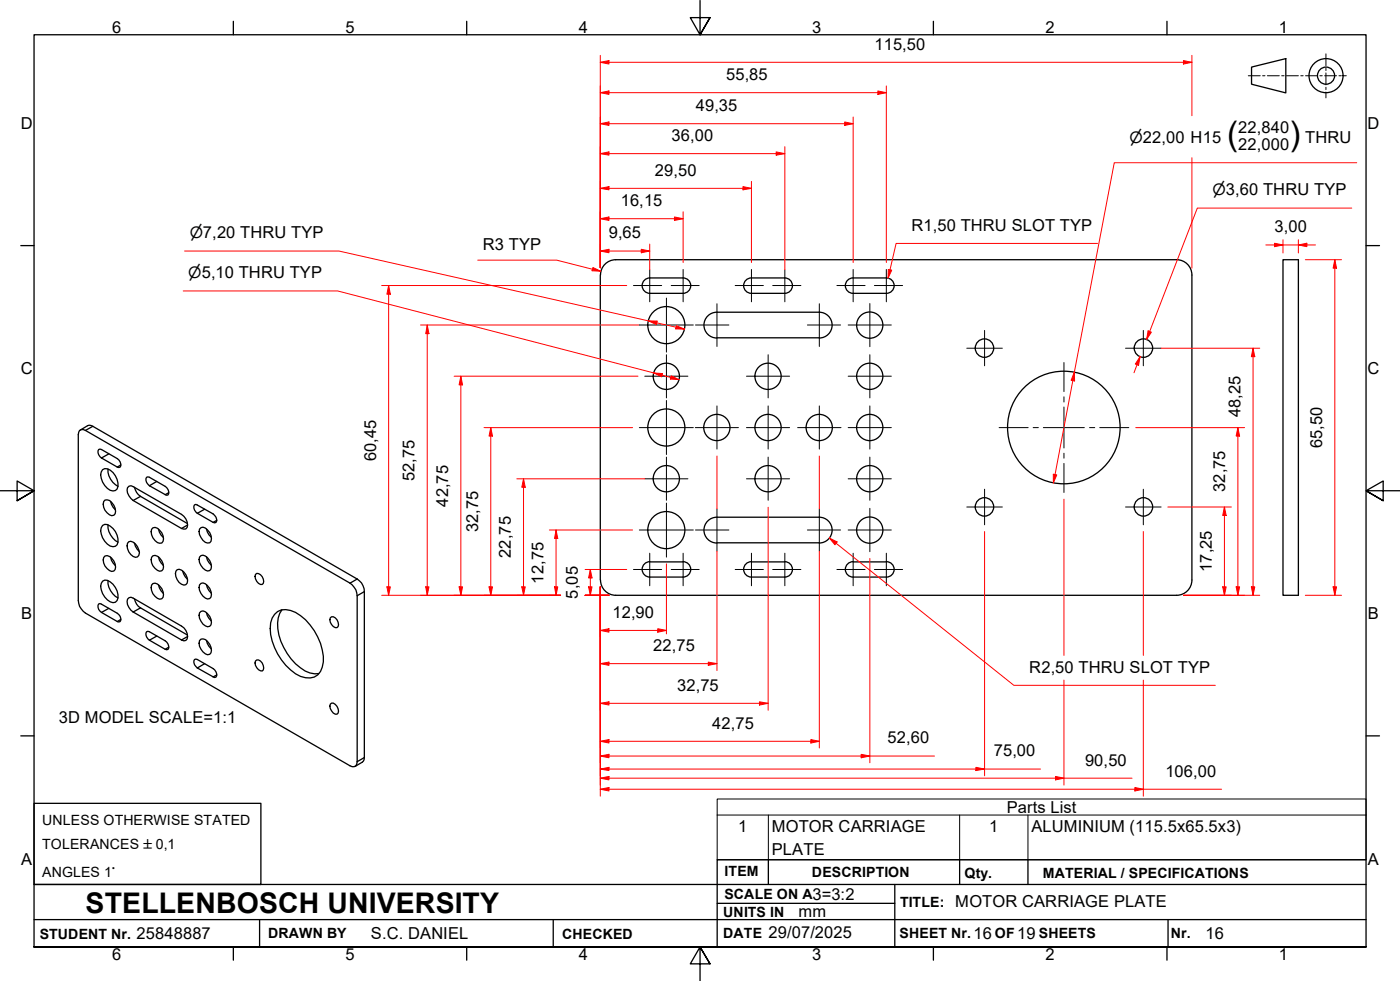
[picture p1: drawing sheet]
<svg xmlns="http://www.w3.org/2000/svg" width="410mm" height="287mm" viewBox="0 0 410 287" stroke-linecap="round" stroke-linejoin="round" font-family="sans-serif">
<!-- layer: Visible Edges(ISO) -->
<g fill="none" stroke="#000" stroke-width=".38">
<path d="M344.5 76a4.5 4.5 0 0 1 4.5 4.5v89.2a4.5 4.5 0 0 1-4.5 4.6M344.6 76h-164.3a4.5 4.5 0 0 0-4.5 4.5M375.7 76h4.5v98.3h-4.5zM175.8 80.5v89.2M200 81.4a2.25 2.25 0 0 1 2.2 2.2 2.25 2.25 0 0 1-2.2 2.3M200 81.4h-9.7a2.25 2.25 0 0 0-2.3 2.2 2.25 2.25 0 0 0 2.3 2.3h9.7M209.9 91.4a3.8 3.8 0 0 0-3.8 3.8 3.8 3.8 0 0 0 3.8 3.7M209.9 91.4h30a3.8 3.8 0 0 1 3.7 3.8 3.8 3.8 0 0 1-3.7 3.7M209.9 98.9h30M220 81.4a2.25 2.25 0 0 0-2.3 2.2 2.25 2.25 0 0 0 2.3 2.3M220 81.4h9.8a2.25 2.25 0 0 1 2.2 2.2 2.25 2.25 0 0 1-2.2 2.3h-9.8M249.8 81.4a2.25 2.25 0 0 0-2.3 2.2 2.25 2.25 0 0 0 2.3 2.3"/>
<path d="M249.8 81.4h9.7M249.8 85.9h9.7M259.6 81.4a2.25 2.25 0 0 1 2.2 2.2 2.25 2.25 0 0 1-2.2 2.3M23.3 126l.5-.3 1.2 .3 77.5 44.7a5 5 0 0 1 2.1 3.7l-.1 49.3a1.21 1.21 0 0 1-2 .5l-77.5-44.7a5 5 0 0 1-2.1-3.7v-48.6zM23.6 125.9l2.1-1.3 .4-.1 1.1 .3 77.4 44.7a4.2 4.2 0 0 1 2.1 3.7v48.6l-.1 .5-.5 .8-2.2 1.3M28.9 131.6h.8l4.7 2.7a1.99 1.99 0 0 1 .8 2.4h-.8l-4.7-2.6a1.99 1.99 0 0 1-.8-2.5zM30 137.5a2.29 2.29 0 0 1 3.1 .8 4.9 4.9 0 0 1 1.2 4.8 1.87 1.87 0 0 1-2.9-.1 5.2 5.2 0 0 1-1.7-4.9zM31.6 137.3a5.6 5.6 0 0 0 2.9 5.1M42.9 139.7h.9l4.6 2.7a1.99 1.99 0 0 1 .8 2.5l-.4 .1-.4-.2-4.6-2.6a1.99 1.99 0 0 1-.9-2.5zM30 153.8a2.25 2.25 0 0 1 3.1 .9 4.7 4.7 0 0 1 1.2 4.8 1.87 1.87 0 0 1-2.9-.2 5.2 5.2 0 0 1-1.7-4.9zM30.7 146.4a2.24 2.24 0 0 1 2.6 1.5 2.28 2.28 0 0 1 0 2.9 2.36 2.36 0 0 1-2.6-1.4 2.38 2.38 0 0 1 0-3zM31.6 153.6a5.6 5.6 0 0 0 2.9 5.1"/>
<path d="M32.4 146.8l.2 .9 1.2 1.5M37.3 142.8l.5-.5 .6-.1 .6 .2 14.1 8.2a3.6 3.6 0 0 1 1.7 3.8l-.4 .4-1.3-.1-14.1-8.2a3.9 3.9 0 0 1-1.7-3.7zM37.7 158.6a2.53 2.53 0 0 1 2.9 2.4l.2 .8-.2 .8-.3 .4a2.53 2.53 0 0 1-3-2.4v-1.6zM39.4 142.6a4.2 4.2 0 0 0 1.7 2.7l13.8 7.9M39.4 159l.2 .8 1.2 1.6M44.8 154.5a2.28 2.28 0 0 1 2.6 1.5 2.38 2.38 0 0 1 0 3 3.1 3.1 0 0 1-3-4zM46.4 154.9l.8 1.8 .6 .6M57 147.8l.3-.1 .5 .1 4.6 2.6a1.99 1.99 0 0 1 .8 2.5h-.8l-4.6-2.6a1.99 1.99 0 0 1-.8-2.5zM58.9 154.4a2.25 2.25 0 0 1 2.5 1.5 2.38 2.38 0 0 1 0 3 3.1 3.1 0 0 1-3-4zM60.5 154.8l.7 1.8 .6 .6M209.9 151.4a3.8 3.8 0 0 0-3.8 3.8 3.8 3.8 0 0 0 3.8 3.8M209.9 151.4h30a3.8 3.8 0 0 1 3.7 3.8 3.8 3.8 0 0 1-3.7 3.8l-30-.1"/>
<path d="M28.9 176.8l.4-.1 .4 .2 4.7 2.6a1.87 1.87 0 0 1 .8 2.4h-.8l-4.7-2.6a1.92 1.92 0 0 1-.8-2.5zM30 170.1a2.25 2.25 0 0 1 3.1 .9 4.7 4.7 0 0 1 1.2 4.8 1.76 1.76 0 0 1-2.9-.2 5.2 5.2 0 0 1-1.7-4.8zM30.7 162.8a2.56 2.56 0 0 1 3 2.3v1.6l-.4 .4a2.36 2.36 0 0 1-2.6-1.4 2.28 2.28 0 0 1 0-2.9zM31.6 170a5.6 5.6 0 0 0 2.9 5M32.4 163.1l.2 .9 1.2 1.6M37.8 175l.6-.2 .6 .3 14.1 8.2a3.5 3.5 0 0 1 1.7 3.7l-.4 .5-.6 .1-.7-.3-14.1-8.2a3.7 3.7 0 0 1-1.7-3.7zM39.4 175.3a3.9 3.9 0 0 0 1.7 2.6l13.8 8M44.8 170.8a2.28 2.28 0 0 1 2.6 1.5 2.38 2.38 0 0 1 0 3 2.36 2.36 0 0 1-2.6-1.5 2.38 2.38 0 0 1 0-3zM44.8 162.7a2.56 2.56 0 0 1 3 2.4v1.5l-.4 .5a2.36 2.36 0 0 1-2.6-1.5 2.28 2.28 0 0 1 0-2.9zM46.4 163l.3 1 1.1 1.5M46.4 171.2l.3 .9 1.1 1.6M51.9 166.8a2.53 2.53 0 0 1 2.9 2.3v1.6l-.4 .4a2.53 2.53 0 0 1-2.9-2.3v-1.6z"/>
<path d="M53.5 167.1l.8 1.8 .6 .7M58.9 162.6a2.53 2.53 0 0 1 2.9 2.4v1.6l-.4 .4a2.25 2.25 0 0 1-2.5-1.4 2.09 2.09 0 0 1 0-3zM58.9 179a2.25 2.25 0 0 1 2.5 1.4 2.28 2.28 0 0 1 0 2.9 2.25 2.25 0 0 1-2.5-1.4 2.09 2.09 0 0 1 0-2.9zM58.9 170.8a2.25 2.25 0 0 1 2.5 1.4 2.38 2.38 0 0 1 0 3 2.25 2.25 0 0 1-2.5-1.4 2.18 2.18 0 0 1 0-3zM60.5 171.1l.2 .9 1.1 1.6M60.5 179.3l.2 .9 1.1 1.6M60.5 163l.2 .9 1.1 1.5M74.8 168.2l.4-.4a2.1 2.1 0 0 1 1.6 3.3 2.29 2.29 0 0 1-2-2.9zM80.4 179.8a4 4 0 0 1 4.7-1.1 16.1 16.1 0 0 1 9.3 11.6 7.7 7.7 0 0 1-1.4 7.3 5.3 5.3 0 0 1-6.4-.4 16.9 16.9 0 0 1-7.4-14.9l.5-1.4zM82.5 178.5a9.7 9.7 0 0 0-.3 9.2 16 16 0 0 0 8.5 9.3l1.4 .2h1.2M175.8 169.8a4.5 4.5 0 0 0 4.5 4.5h164.3M190.2 164.5h9.8"/>
<path d="M190.3 164.4a2.25 2.25 0 0 0-2.3 2.3 2.25 2.25 0 0 0 2.3 2.2h9.7M200 164.4a2.25 2.25 0 0 1 2.2 2.3 2.25 2.25 0 0 1-2.2 2.2M220 164.4a2.25 2.25 0 0 0-2.3 2.3 2.25 2.25 0 0 0 2.3 2.2M220 164.5h9.8M229.8 164.4a2.25 2.25 0 0 1 2.2 2.3 2.25 2.25 0 0 1-2.2 2.2h-9.8M249.8 164.4a2.25 2.25 0 0 0-2.3 2.3 2.25 2.25 0 0 0 2.3 2.2M249.8 164.5h9.7M249.8 168.9h9.7M259.6 164.4a2.25 2.25 0 0 1 2.2 2.3 2.25 2.25 0 0 1-2.2 2.2M42.9 184.9h.9l4.6 2.7a1.99 1.99 0 0 1 .8 2.5h-.8l-4.6-2.7a1.99 1.99 0 0 1-.9-2.5zM57 193.1h.8l4.6 2.6a1.99 1.99 0 0 1 .8 2.5l-.3 .1-.5-.2-4.6-2.6a1.99 1.99 0 0 1-.8-2.4zM58.4 187.5l.5-.4a2.21 2.21 0 0 1 2.5 1.5 2.28 2.28 0 0 1 0 2.9 2.25 2.25 0 0 1-2.5-1.4l-.5-.9z"/>
<path d="M60.5 187.5l.2 .9 1.1 1.5M74.8 193.5l.4-.3a2.07 2.07 0 0 1 1.6 3.2 2.37 2.37 0 0 1-2-2.9zM96.7 180.9l.4-.4a2.03 2.03 0 0 1 1.6 3.2 2.27 2.27 0 0 1-2-2.8zM96.7 206.1l.4-.3a2.1 2.1 0 0 1 1.6 3.3 2.37 2.37 0 0 1-2-3z"/>
<circle cx="195.1" cy="95.2" r="5.4"/>
<circle cx="254.7" cy="95.2" r="3.8"/>
<circle cx="195.1" cy="110.2" r="3.8"/>
<circle cx="224.9" cy="110.2" r="3.8"/>
<circle cx="254.7" cy="110.2" r="3.8"/>
<circle cx="288.3" cy="101.9" r="2.7"/>
<circle cx="334.8" cy="101.9" r="2.7"/>
<circle cx="195.1" cy="125.1" r="5.4"/>
<circle cx="209.9" cy="125.1" r="3.8"/>
<circle cx="224.9" cy="125.1" r="3.8"/>
<circle cx="239.9" cy="125.1" r="3.8"/>
<circle cx="254.7" cy="125.1" r="3.8"/>
<circle cx="311.5" cy="125.1" r="16.5"/>
<circle cx="195.1" cy="140.1" r="3.8"/>
<circle cx="195.1" cy="155.2" r="5.4"/>
<circle cx="224.9" cy="140.1" r="3.8"/>
<circle cx="254.7" cy="155.2" r="3.8"/>
<circle cx="254.7" cy="140.1" r="3.8"/>
<circle cx="288.3" cy="148.4" r="2.7"/>
<circle cx="334.8" cy="148.4" r="2.7"/>
</g>
<!-- layer: Visible Tangent Edges(ISO) -->
<g fill="none" stroke="#000" stroke-width=".38">
<path d="M27.2 124.8l-2.2 1.2M31.9 132.9l-2.2 1.2M35.4 136.1l-1 .6M41.1 145.3l-2.1 1.2M45.9 140.9l-2.1 1.3M49.4 144.2l-1 .6M54.9 153.7l-1.8 1M59.9 149l-2.1 1.3M63.5 152.3l-1.1 .6M31.9 178.1l-2.2 1.2M41.1 177.9l-2.1 1.2M104.6 169.5l-2.1 1.2"/>
<path d="M106.7 173.2l-2.1 1.2M35.4 181.3l-1 .6M45.9 186.2l-2.1 1.2M49.4 189.4l-1 .7M54.9 186.3l-1.8 1M59.9 194.3l-2.1 1.2M63.5 197.6l-1.1 .5M106.7 221.8l-2.1 1.2"/>
</g>
<!-- layer: Symbols(ISO) -->
<path d="M210 238.6v-4.7h190v4.7M210 238.6v13.1h190v-13.1M210 238.6h190M225 238.6v13.1M281 238.6v13.1M301 238.6v13.1" fill="none" stroke="#000" stroke-width=".29"/>
<!-- layer: Border_0 -->
<g fill="none" stroke="#000" stroke-width=".38">
<path d="M68.3 6.2v4M136.7 6.2v4M205 .1v10.1l-2.9-5h5.8l-2.9 5 2.9-5M273.3 6.2v4M341.7 6.2v4M6.1 71.9h3.9M400 71.9h3.9M0 143.7h10l-5-2.9v5.8l5-2.9-5 2.9M410 143.7h-10l5-2.9v5.8l-5-2.9 5 2.9M6.1 215.4h3.9M400 215.4h3.9M10 277.2v-267h390v267h-390h390"/>
<path d="M68.3 277.2v3.9M136.7 277.2v3.9M273.3 277.2v3.9M341.7 277.2v3.9M207.9 282.1l-2.9-4.9 2.9 4.9h-5.8l2.9-4.9v10"/>
</g>
<!-- layer: Sketch Geometry(ISO) -->
<path d="M10 258.9h390M225 251.7v7.2M262 258.9v18.3M281 251.7v7.2M301 251.7v7.2M400 251.7h-190v25.5M10 277.2h390M10 269.2h390M76 269.2v8M162 269.2v8M210 264.4h52M342 269.2v8" fill="none" stroke="#000" stroke-width=".38"/>
<!-- layer: Dimensions(ISO) -->
<path d="M390.8 76v2.5" fill="none" stroke="#f00" stroke-width=".29"/>
<path d="M390.8 76l.6 2.5h-1.1z" fill="#f00"/>
<path d="M390.8 76l.6 2.5h-1.1zM390.8 171.8v2.5" fill="none" stroke="#f00" stroke-width=".29"/>
<path d="M390.3 171.8h1.1l-.6 2.5z" fill="#f00"/>
<path d="M373.2 71.7h2.5M382.2 76h10.6M390.8 78.5v93.3M382.2 174.3h10.6M390.3 171.8h1.1l-.6 2.5z" fill="none" stroke="#f00" stroke-width=".29"/>
<path d="M373.2 71.2l2.5 .5-2.5 .5z" fill="#f00"/>
<path d="M373.2 71.2l2.5 .5-2.5 .5zM380.2 71.7h2.5" fill="none" stroke="#f00" stroke-width=".29"/>
<path d="M380.2 71.7l2.5-.5v1z" fill="#f00"/>
<path d="M370.6 71.7h2.6M375.7 71.7h4.5M375.7 70.2v3.9M380.2 71.7l2.5-.5v1zM380.2 70.2v3.9M382.7 71.7h2.5M358.5 171.8v2.5" fill="none" stroke="#f00" stroke-width=".29"/>
<!-- layer: Center Mark(ISO) -->
<g fill="none" stroke="#000" stroke-width=".29">
<path d="M190.2 78.9v9.4M200 78.9v9.4M220 78.9v9.4M229.8 78.9v9.4M249.8 78.9v9.4M259.5 78.9v9.4M185.5 83.6h8.2M187.2 95.1h15.8M195.1 87.3v15.8M196.5 83.6h8.2M203.6 95.1h9.8M209.9 88.9v12.5"/>
<path d="M215.3 83.6h8.2M226.3 83.6h8.2M236.4 95.1h9.7M239.9 88.9v12.5M245 83.6h8.3M248.3 95.1h12.7M254.7 88.9v12.6M256 83.6h8.3M288.3 96.7v10.4M334.8 96.7v10.4M188.8 110.1h12.6M195.1 103.8v12.7"/>
<path d="M195.1 117.2v15.8M209.9 118.8v12.7M218.6 110.1h12.6M224.9 118.8v12.7M224.9 103.8v12.7M239.9 118.8v12.7M248.3 110.1h12.7M254.7 103.8v12.7M254.7 118.8v12.7M283.1 101.9h10.4M311.5 106.1v8.5M311.5 116.2v1.5"/>
<path d="M311.5 119.1v12M329.6 101.9h10.4M187.2 125.2h15.8M195.1 133.8v12.6M203.6 125.2h12.6M218.6 125.2h12.6M224.9 133.8v12.6M233.6 125.2h12.7M248.3 125.2h12.7M254.7 133.8v12.6M292.5 125.2h8.6M302.5 125.2h1.5"/>
<path d="M305.5 125.2h12M311.5 132.7v1.4M311.5 135.7v8.5M319 125.2h1.5M322 125.2h8.5M187.2 155.1h15.8M188.8 140.2h12.6M195.1 147.3v15.8M203.6 155.1h9.8M209.9 148.9v12.5M218.6 140.2h12.6M236.4 155.1h9.7"/>
<path d="M239.9 148.9v12.5M248.3 140.2h12.7M248.3 155.1h12.7M254.7 148.8v12.7M283.1 148.4h10.4M288.3 143.2v10.4M329.6 148.4h10.4M334.8 143.2v10.4M185.5 166.7h8.2M190.2 161.9v9.6M196.5 166.7h8.2M200 161.9v9.6"/>
<path d="M215.3 166.7h8.2M220 161.9v9.6M226.3 166.7h8.2M229.8 161.9v9.6M245 166.7h8.3M249.8 161.9v9.6M256 166.7h8.3M259.5 161.9v9.6"/>
</g>
<!-- layer: Sketch Geometry(ISO) -->
<g fill="none" stroke="#000" stroke-width=".29">
<path d="M388.2 15.8v3.5M388.2 20v.7M365.5 22.2h3.5M369.7 22.2h.7M371.1 22.2h3.5M375.3 22.2h.7M376.7 22.2h3.5M380.9 22.2h.7M382.3 22.2h3.5M386.5 22.2h.7M387.9 22.2h3.5M388.2 21.4v3.4"/>
<path d="M388.2 25.5v.7M388.2 26.9v1.8M392 22.2h.7M393.4 22.2h.8"/>
</g>
<g fill="none" stroke="#000" stroke-width=".38">
<path d="M366.5 19.6l10-2.4v10l-10-2.5zM10 235.2h66.4v23.7h-66.4z"/>
<circle cx="388.3" cy="22.1" r="5"/>
<circle cx="388.3" cy="22.1" r="2.51"/>
</g>
<!-- layer: Dimensions(ISO) -->
<path d="M358 171.8h1l-.5 2.5z" fill="#f00"/>
<path d="M358.5 148.4v2.5M358 171.8h1l-.5 2.5z" fill="none" stroke="#f00" stroke-width=".29"/>
<path d="M358.5 148.4l.5 2.5h-1z" fill="#f00"/>
<path d="M341.9 148.4h18.7M358.5 148.4l.5 2.5h-1zM358.5 150.9v20.9M346.5 174.3h14.1M366.9 171.8v2.5" fill="none" stroke="#f00" stroke-width=".29"/>
<path d="M366.4 171.8h1l-.5 2.5z" fill="#f00"/>
<path d="M366.9 101.9v2.5M366.4 171.8h1l-.5 2.5z" fill="none" stroke="#f00" stroke-width=".29"/>
<path d="M366.9 101.9l.5 2.5h-1z" fill="#f00"/>
<path d="M340 101.9h28.9M366.9 101.9l.5 2.5h-1zM366.9 104.4v67.4M346.5 174.3h22.4M362.5 171.8v2.5" fill="none" stroke="#f00" stroke-width=".29"/>
<path d="M361.9 171.8h1.1l-.5 2.5z" fill="#f00"/>
<path d="M362.5 125.2v2.4M361.9 171.8h1.1l-.5 2.5z" fill="none" stroke="#f00" stroke-width=".29"/>
<path d="M362.5 125.2l.5 2.4h-1.1z" fill="#f00"/>
<path d="M332.5 125.2h31.9M362.5 125.2l.5 2.4h-1.1zM362.5 127.6v44.2M346.5 174.3h17.9M175.8 184.5h2.5" fill="none" stroke="#f00" stroke-width=".29"/>
<path d="M175.8 184.5l2.5-.5v1.1z" fill="#f00"/>
<path d="M175.8 184.5l2.5-.5v1.1zM192.6 184.5h2.5" fill="none" stroke="#f00" stroke-width=".29"/>
<path d="M192.6 184l2.5 .5-2.5 .6z" fill="#f00"/>
<path d="M175.8 171.8v14.8M195.1 165.1v20.5M175.8 194.3h2.5M178.3 184.5h14.3M192.6 184l2.5 .5-2.5 .6z" fill="none" stroke="#f00" stroke-width=".29"/>
<path d="M175.8 194.3l2.5-.5v1z" fill="#f00"/>
<path d="M175.8 194.3l2.5-.5v1zM207.4 194.3h2.5" fill="none" stroke="#f00" stroke-width=".29"/>
<path d="M207.4 193.8l2.5 .5-2.5 .5z" fill="#f00"/>
<path d="M209.9 133.5v15.4M175.8 171.8v24.5M209.9 161.4v34.9M178.3 194.3h29.1M207.4 193.8l2.5 .5-2.5 .5zM175.8 205.9h2.5" fill="none" stroke="#f00" stroke-width=".29"/>
<path d="M175.8 205.9l2.5-.5v1z" fill="#f00"/>
<path d="M175.8 205.9l2.5-.5v1zM222.4 205.9h2.5" fill="none" stroke="#f00" stroke-width=".29"/>
<path d="M222.4 205.4l2.5 .5-2.5 .5z" fill="#f00"/>
<path d="M224.9 148.5v59.4M175.8 171.8v36.1M175.8 217h2.5M178.3 205.9h44.1M222.4 205.4l2.5 .5-2.5 .5z" fill="none" stroke="#f00" stroke-width=".29"/>
<path d="M175.8 217l2.5-.5v1z" fill="#f00"/>
<path d="M175.8 217l2.5-.5v1zM237.4 217h2.5" fill="none" stroke="#f00" stroke-width=".29"/>
<path d="M237.4 216.5l2.5 .5-2.5 .5z" fill="#f00"/>
<path d="M239.9 133.5v15.4M175.8 171.8v47.2M239.9 161.4v57.6M178.3 217h59.1M237.4 216.5l2.5 .5-2.5 .5zM252.2 221.3h2.5" fill="none" stroke="#f00" stroke-width=".29"/>
<path d="M252.2 220.8l2.5 .5-2.5 .5z" fill="#f00"/>
<path d="M175.8 221.3h2.5M252.2 220.8l2.5 .5-2.5 .5z" fill="none" stroke="#f00" stroke-width=".29"/>
<path d="M175.8 221.3l2.5-.5v1z" fill="#f00"/>
<path d="M175.8 171.8v51.5M254.7 163.5v59.8M175.8 221.3l2.5-.5v1zM175.8 225.1h2.5M178.3 221.3h73.9M254.7 221.3h18.9" fill="none" stroke="#f00" stroke-width=".29"/>
<path d="M175.8 225.1l2.5-.5v1z" fill="#f00"/>
<path d="M175.8 225.1l2.5-.5v1zM285.8 225.1h2.5" fill="none" stroke="#f00" stroke-width=".29"/>
<path d="M285.8 224.6l2.5 .5-2.5 .5z" fill="#f00"/>
<path d="M288.3 155.6v71.5M175.8 171.8v55.3M178.3 225.1h107.5M285.8 224.6l2.5 .5-2.5 .5zM288.3 225.1h16.4M309.1 227.8h2.4" fill="none" stroke="#f00" stroke-width=".29"/>
<path d="M309.1 227.3l2.4 .5-2.4 .5z" fill="#f00"/>
<path d="M175.8 227.8h2.5M309.1 227.3l2.4 .5-2.4 .5z" fill="none" stroke="#f00" stroke-width=".29"/>
<path d="M175.8 227.8l2.5-.5v1z" fill="#f00"/>
<path d="M311.5 146.1v45.7M175.8 171.8v58M311.5 199.1v30.7M175.8 227.8l2.5-.5v1zM175.8 231h2.5M178.3 227.8h130.8M311.5 227.8h20" fill="none" stroke="#f00" stroke-width=".29"/>
<path d="M175.8 231l2.5-.5v1z" fill="#f00"/>
<path d="M175.8 231l2.5-.5v1zM332.3 231h2.5" fill="none" stroke="#f00" stroke-width=".29"/>
<path d="M332.3 230.5l2.5 .5-2.5 .5z" fill="#f00"/>
<path d="M334.8 155.6v36.2M172.8 171.8v2.5M175.8 171.8v61.3M334.8 199.1v34M178.3 231h154M332.3 230.5l2.5 .5-2.5 .5zM334.8 231h22.9" fill="none" stroke="#f00" stroke-width=".29"/>
<path d="M172.3 171.8h1.1l-.6 2.5z" fill="#f00"/>
<path d="M172.3 171.8h1.1l-.6 2.5zM172.8 166.7v2.5" fill="none" stroke="#f00" stroke-width=".29"/>
<path d="M172.8 166.7l.6 2.5h-1.1z" fill="#f00"/>
<path d="M162.8 171.8v2.5M171.3 174.3h7M171.3 166.7h12.2M172.8 166.7l.6 2.5h-1.1zM172.8 169.2v2.6" fill="none" stroke="#f00" stroke-width=".29"/>
<path d="M162.4 171.8h.9l-.5 2.5z" fill="#f00"/>
<path d="M162.8 155.1v2.5M162.4 171.8h.9l-.5 2.5z" fill="none" stroke="#f00" stroke-width=".29"/>
<path d="M162.8 155.1l.5 2.5h-.9z" fill="#f00"/>
<path d="M160.8 155.1h24.4M162.8 155.1l.5 2.5h-.9zM162.8 157.6v14.2M153.3 171.8v2.5M160.8 174.3h3.3M171.3 174.3h7" fill="none" stroke="#f00" stroke-width=".29"/>
<path d="M152.8 171.8h1l-.5 2.5z" fill="#f00"/>
<path d="M153.3 140.2v2.4M152.8 171.8h1l-.5 2.5z" fill="none" stroke="#f00" stroke-width=".29"/>
<path d="M153.3 140.2l.5 2.4h-1z" fill="#f00"/>
<path d="M151.3 140.2h37.5M153.3 140.2l.5 2.4h-1zM153.3 142.6v29.2M143.7 171.8v2.5M151.3 174.3h12.8M171.3 174.3h7" fill="none" stroke="#f00" stroke-width=".29"/>
<path d="M143.2 171.8h1l-.5 2.5z" fill="#f00"/>
<path d="M143.7 125.2v2.4M143.2 171.8h1l-.5 2.5z" fill="none" stroke="#f00" stroke-width=".29"/>
<path d="M143.7 125.2l.5 2.4h-1z" fill="#f00"/>
<path d="M141.7 125.2h43.5M143.7 125.2l.5 2.4h-1zM143.7 127.6v44.2M134.9 171.8v2.5M141.7 174.3h22.4M171.3 174.3h7" fill="none" stroke="#f00" stroke-width=".29"/>
<path d="M134.4 171.8h1l-.5 2.5z" fill="#f00"/>
<path d="M134.9 110.1v2.6M134.4 171.8h1l-.5 2.5z" fill="none" stroke="#f00" stroke-width=".29"/>
<path d="M134.9 110.1l.5 2.6h-1z" fill="#f00"/>
<path d="M133 110.1h53.8M134.9 110.1l.5 2.6h-1zM134.9 112.7v59.1M125.1 171.8v2.5M133 174.3h31.1M171.3 174.3h7" fill="none" stroke="#f00" stroke-width=".29"/>
<path d="M124.7 171.8h.9l-.5 2.5z" fill="#f00"/>
<path d="M125.1 95.1v2.6M124.7 171.8h.9l-.5 2.5z" fill="none" stroke="#f00" stroke-width=".29"/>
<path d="M125.1 95.1l.5 2.6h-.9z" fill="#f00"/>
<path d="M123.1 95.1h64.1M125.1 95.1l.5 2.6h-.9zM125.1 97.7v74.1M113.8 171.8v2.5M123.1 174.3h41M171.3 174.3h7" fill="none" stroke="#f00" stroke-width=".29"/>
<path d="M113.3 171.8h1l-.5 2.5z" fill="#f00"/>
<path d="M113.8 83.6v2.5M113.3 171.8h1l-.5 2.5z" fill="none" stroke="#f00" stroke-width=".29"/>
<path d="M113.8 83.6l.5 2.5h-1z" fill="#f00"/>
<path d="M175.8 73.5h2.5M111.8 83.6h71.7M113.8 83.6l.5 2.5h-1zM113.8 86.1v85.7M111.8 174.3h52.3M171.3 174.3h7" fill="none" stroke="#f00" stroke-width=".29"/>
<path d="M175.8 73.5l2.5-.5v1z" fill="#f00"/>
<path d="M175.8 73.5l2.5-.5v1zM187.8 73.5h2.4" fill="none" stroke="#f00" stroke-width=".29"/>
<path d="M187.8 73l2.4 .5-2.4 .5z" fill="#f00"/>
<path d="M175.8 71.5v6.9M175.8 64h2.5M178.3 73.5h9.5M187.8 73l2.4 .5-2.4 .5zM190.2 71.5v7.4" fill="none" stroke="#f00" stroke-width=".29"/>
<path d="M175.8 64l2.5-.5v1z" fill="#f00"/>
<path d="M175.8 64l2.5-.5v1zM197.5 64h2.5" fill="none" stroke="#f00" stroke-width=".29"/>
<path d="M197.5 63.5l2.5 .5-2.5 .5z" fill="#f00"/>
<path d="M217.6 55.1h2.4M175.8 62v16.4M178.3 64h19.2M197.5 63.5l2.5 .5-2.5 .5zM200 62v14.8" fill="none" stroke="#f00" stroke-width=".29"/>
<path d="M217.6 54.6l2.4 .5-2.4 .5z" fill="#f00"/>
<path d="M175.8 55.1h2.5M217.6 54.6l2.4 .5-2.4 .5z" fill="none" stroke="#f00" stroke-width=".29"/>
<path d="M175.8 55.1l2.5-.5v1z" fill="#f00"/>
<path d="M175.8 55.1l2.5-.5v1zM175.8 53.1v25.3M178.3 55.1h39.3M220 53.1v23.7M227.3 45h2.5" fill="none" stroke="#f00" stroke-width=".29"/>
<path d="M227.3 44.5l2.5 .5-2.5 .4z" fill="#f00"/>
<path d="M175.8 45h2.5M227.3 44.5l2.5 .5-2.5 .4z" fill="none" stroke="#f00" stroke-width=".29"/>
<path d="M175.8 45l2.5-.5v.9z" fill="#f00"/>
<path d="M247.3 36.2h2.5M175.8 45l2.5-.5v.9zM175.8 42.9v35.5M178.3 45h49M229.8 42.9v36" fill="none" stroke="#f00" stroke-width=".29"/>
<path d="M247.3 35.7l2.5 .5-2.5 .5z" fill="#f00"/>
<path d="M175.8 36.2h2.5M247.3 35.7l2.5 .5-2.5 .5z" fill="none" stroke="#f00" stroke-width=".29"/>
<path d="M175.8 36.2l2.5-.5v1z" fill="#f00"/>
<path d="M175.8 36.2l2.5-.5v1zM175.8 34.2v44.2M178.3 36.2h69M249.8 34.2v42.6M257 27.1h2.5" fill="none" stroke="#f00" stroke-width=".29"/>
<path d="M257 26.6l2.5 .5-2.5 .5z" fill="#f00"/>
<path d="M175.8 27.1h2.5M257 26.6l2.5 .5-2.5 .5z" fill="none" stroke="#f00" stroke-width=".29"/>
<path d="M175.8 27.1l2.5-.5v1z" fill="#f00"/>
<path d="M346.5 18.2h2.5M175.8 27.1l2.5-.5v1zM175.8 25.2v53.2M178.3 27.1h78.7M259.5 25.2v51.6" fill="none" stroke="#f00" stroke-width=".29"/>
<path d="M346.5 17.7l2.5 .5-2.5 .5z" fill="#f00"/>
<path d="M175.8 18.2h2.5M346.5 17.7l2.5 .5-2.5 .5z" fill="none" stroke="#f00" stroke-width=".29"/>
<path d="M175.8 18.2l2.5-.5v1z" fill="#f00"/>
<path d="M175.8 18.2l2.5-.5v1zM175.8 16.2v62.2M178.3 18.2h168.2M349 16.2v17.7M349 46.2v32.3M260.6 78.9l-.6 2.5" fill="none" stroke="#f00" stroke-width=".29"/>
<path d="M260.1 78.9l1 .2-1.1 2.3z" fill="#f00"/>
<path d="M260.1 78.9l1 .2-1.1 2.3zM321.4 71.3h-59l-1.8 7.6M242.8 157.5l2 1.5" fill="none" stroke="#f00" stroke-width=".29"/>
<path d="M242.8 157.5l2.3 1.1-.6 .9z" fill="#f00"/>
<path d="M173.5 78.8l2.4 .6M242.8 157.5l2.3 1.1-.6 .9zM244.8 159l52.1 41.6h59" fill="none" stroke="#f00" stroke-width=".29"/>
<path d="M173.6 78.3l2.3 1.1-2.5-.1z" fill="#f00"/>
<path d="M139.9 76.2h23.1l10.5 2.6M173.6 78.3l2.3 1.1-2.5-.1zM189.9 93.9l2.4 .6" fill="none" stroke="#f00" stroke-width=".29"/>
<path d="M189.9 93.9l2.5 .1-.2 1z" fill="#f00"/>
<path d="M189.9 93.9l2.5 .1-.2 1zM197.9 95.8l2.5 .5" fill="none" stroke="#f00" stroke-width=".29"/>
<path d="M198.1 95.3l2.3 1h-2.5z" fill="#f00"/>
<path d="M54 73.5h45.3l90.6 20.4M192.3 94.5l5.6 1.3M198.1 95.3l2.3 1h-2.5zM196.4 110.5l2.4 .6" fill="none" stroke="#f00" stroke-width=".29"/>
<path d="M196.5 110l2.3 1.1-2.5-.2z" fill="#f00"/>
<path d="M191.5 109.2l2.4 .6M196.5 110l2.3 1.1-2.5-.2z" fill="none" stroke="#f00" stroke-width=".29"/>
<path d="M191.5 109.2l2.5 .2-.3 .9z" fill="#f00"/>
<path d="M53.7 85.2h45.2l92.6 24M336.6 97l-.9 2.4M191.5 109.2l2.5 .2-.3 .9zM193.9 109.8l2.5 .7" fill="none" stroke="#f00" stroke-width=".29"/>
<path d="M336.2 96.9l.9 .3-1.4 2.2z" fill="#f00"/>
<path d="M336.2 96.9l.9 .3-1.4 2.2zM333.8 104.4l-.9 2.4" fill="none" stroke="#f00" stroke-width=".29"/>
<path d="M333.8 104.4l-.4 2.5-1-.3z" fill="#f00"/>
<path d="M395.8 60.9h-45.2l-14.9 38.5M314.6 108.9l-.5 2.5M332.9 106.8l-.9 2.3M333.8 104.4l-.4 2.5-1-.3z" fill="none" stroke="#f00" stroke-width=".29"/>
<path d="M314.6 108.9v2.6l-1-.2z" fill="#f00"/>
<path d="M314.6 108.9v2.6l-1-.2zM308.9 138.9l-.5 2.5" fill="none" stroke="#f00" stroke-width=".29"/>
<path d="M308.4 138.8l1 .2-1 2.4z" fill="#f00"/>
<path d="M397.3 47.6h-71l-11.7 61.3M314.1 111.4l-5.2 27.5M308.4 138.8l1 .2-1 2.4z" fill="none" stroke="#f00" stroke-width=".29"/>
<g font-size="9.7">
<text x="359.3" y="42.6">(</text>
<text x="377.6" y="42.6">)</text>
</g>
<text font-size="8.3" x="25.1" y="267.2">STELLENBOSCH UNIVERSITY</text>
<g font-size="4.8">
<text x="32.8" y="9.7">6</text>
<text x="101.2" y="9.7">5</text>
<text x="169.5" y="9.7">4</text>
<text x="237.8" y="9.7">3</text>
<text x="306.1" y="9.7">2</text>
<text x="374.5" y="9.7">1</text>
<text x="256" y="14.6">115,50</text>
<text x="212.6" y="23.4">55,85</text>
<text x="203.7" y="32.5">49,35</text>
<text x="6.1" y="37.8">D</text>
<text x="196.7" y="41.2">36,00</text>
<text x="362.6" y="38.9">22,840</text>
<text x="382.2" y="41.7">THRU</text>
<text x="400.4" y="37.8">D</text>
<text x="362.6" y="44">22,000</text>
<text x="191.8" y="51.4">29,50</text>
<text x="181.8" y="60.3">16,15</text>
<text x="178.2" y="69.8">9,65</text>
<text x="266.9" y="67.6">R1,50 THRU SLOT TYP</text>
<text x="373.2" y="68">3,00</text>
<text x="141.4" y="73.1">R3 TYP</text>
<text x="6.1" y="109.6">C</text>
<text x="400.4" y="109.6">C</text>
<text x="363.2" y="122.1" transform="rotate(-90 363.2 122.1)">48,25</text>
<text x="387.2" y="131.3" transform="rotate(-90 387.2 131.3)">65,50</text>
<text x="110.1" y="135.1" transform="rotate(-90 110.1 135.1)">60,45</text>
<text x="121.4" y="140.9" transform="rotate(-90 121.4 140.9)">52,75</text>
<text x="131.3" y="148.4" transform="rotate(-90 131.3 148.4)">42,75</text>
<text x="358.8" y="144" transform="rotate(-90 358.8 144)">32,75</text>
<text x="140" y="155.8" transform="rotate(-90 140 155.8)">32,75</text>
<text x="149.6" y="163.3" transform="rotate(-90 149.6 163.3)">22,75</text>
<text x="354.8" y="167.5" transform="rotate(-90 354.8 167.5)">17,25</text>
<text x="159.1" y="170.8" transform="rotate(-90 159.1 170.8)">12,75</text>
<text x="169.2" y="175.3" transform="rotate(-90 169.2 175.3)">5,05</text>
<text x="6.2" y="181.3">B</text>
<text x="179.3" y="180.9">12,90</text>
<text x="400.5" y="181.3">B</text>
<text x="191.3" y="190.6">22,75</text>
<text x="301.4" y="196.9">R2,50 THRU SLOT TYP</text>
<text x="198.3" y="202.2">32,75</text>
<text x="17.2" y="211.5">3D MODEL SCALE=1:1</text>
<text x="208.5" y="213.3">42,75</text>
<text x="259.9" y="217.6">52,60</text>
<text x="291" y="221.4">75,00</text>
<text x="317.8" y="224.1">90,50</text>
<text x="341.2" y="227.3">106,00</text>
<text x="294.8" y="238">Parts List</text>
<text x="216.2" y="243.6">1</text>
<text x="226" y="243.7">MOTOR CARRIAGE</text>
<text x="289.6" y="243.6">1</text>
<text x="302" y="243.7">ALUMINIUM (115.5x65.5x3)</text>
<text x="226" y="250.2">PLATE</text>
<text x="6.2" y="253.1">A</text>
<text x="400.5" y="253.1">A</text>
<text x="237.9" y="263.3">3=3:2</text>
<text x="233.8" y="268.4">mm</text>
<text x="279.7" y="265.6">MOTOR CARRIAGE PLATE</text>
<text x="40" y="274.9">25848887</text>
<text x="108.6" y="274.8">S.C. DANIEL</text>
<text x="225" y="274.7">29/07/2025</text>
<text x="285.1" y="274.8">16</text>
<text x="297.9" y="274.9">19</text>
<text x="352.9" y="274.8">16</text>
<text x="32.8" y="281.1">6</text>
<text x="101.2" y="281.1">5</text>
<text x="169.5" y="281.1">4</text>
<text x="237.8" y="281.1">3</text>
<text x="306.1" y="281.1">2</text>
<text x="374.5" y="281.1">1</text>
</g>
<g font-size="4.6">
<text x="330.7" y="41.7">⌀22,00 H15</text>
<text x="355" y="57">⌀3,60 THRU TYP</text>
<text x="55.6" y="69.6">⌀7,20 THRU TYP</text>
<text x="55.1" y="81.3">⌀5,10 THRU TYP</text>
</g>
<g font-size="4.1">
<text x="12.4" y="241.6">UNLESS OTHERWISE STATED</text>
<text x="12.4" y="248.5">TOLERANCES ±0,1</text>
<text x="12.4" y="256.6">ANGLES 1°</text>
<text x="212.2" y="256.5">ITEM</text>
<text x="237.7" y="256.7">DESCRIPTION</text>
<text x="282.4" y="256.9">Qty.</text>
<text x="305.4" y="256.9">MATERIAL / SPECIFICATIONS</text>
<text x="212.1" y="263">SCALE ON A</text>
<text x="211.8" y="268.4">UNITS IN</text>
<text x="263.5" y="265.6">TITLE:</text>
<text x="11.6" y="274.8">STUDENT Nr.</text>
<text x="78.5" y="274.6">DRAWN BY</text>
<text x="164.6" y="274.8">CHECKED</text>
<text x="211.8" y="274.6">DATE</text>
<text x="263.4" y="274.6">SHEET Nr.</text>
<text x="291.3" y="274.6">OF</text>
<text x="304.2" y="274.6">SHEETS</text>
<text x="342.8" y="274.5">Nr.</text>
</g>
</svg>
